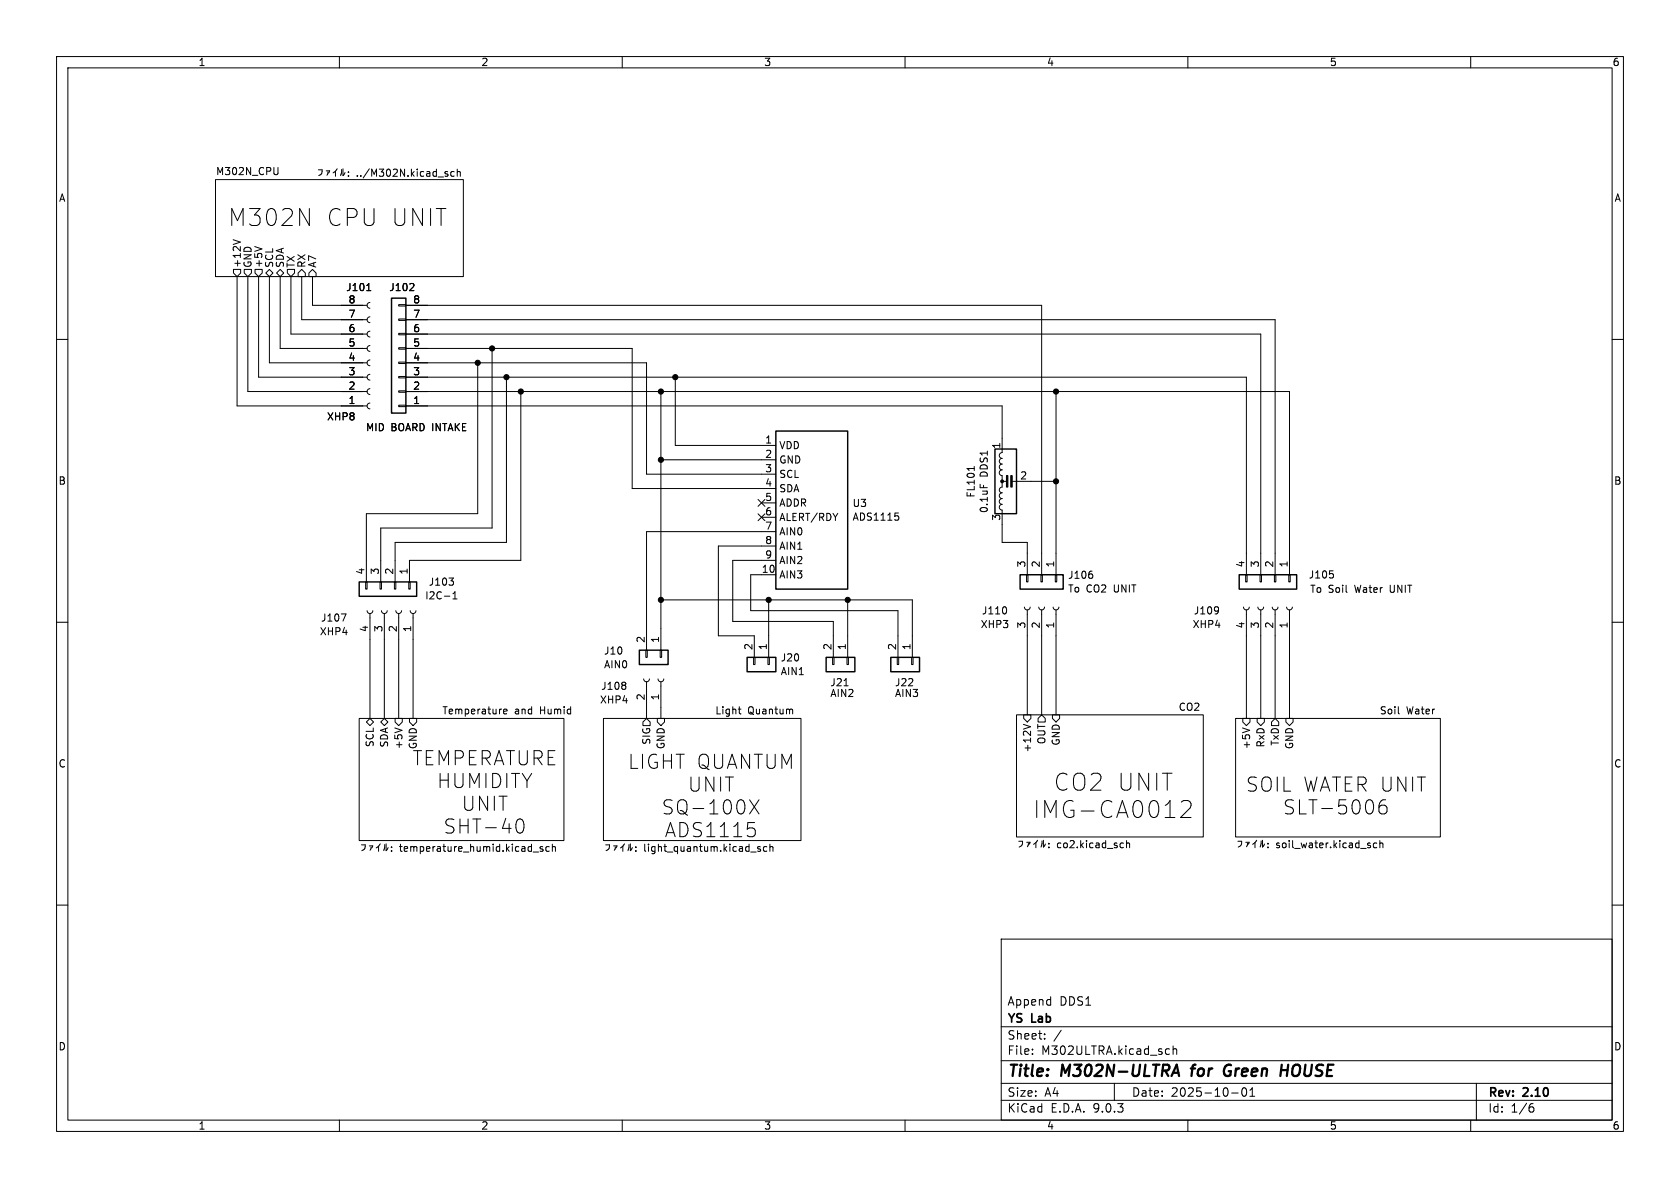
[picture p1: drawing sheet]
<svg xmlns="http://www.w3.org/2000/svg" width="297mm" height="210mm" viewBox="0 0 297 210" stroke-linecap="round" stroke-linejoin="round" font-family="sans-serif">
<g fill="none" stroke="#000" stroke-width=".18">
<path d="M10 10h277v190h-277zM12 12h273v186h-273zM60 10v2M110 10v2M160 10v2M210 10v2M260 10v2M38.1 31.8h43.8v17.1h-43.8zM49.1 29.6v1l-.2 .3M56.3 30h.6a.82 .82 0 0 1-.6 1M57.7 30.2h.6l-.2 .4M58 30.4l-.2 .6"/>
<path d="M59.3 30.3v.9M59.3 30.3l-.4 .3M59.6 29.8l-.3 .5M60.4 30l-.2 1M60.6 29.8v1.2l.4-.5M61.6 31v.2M61.6 30.4v.1M78.8 30.7l.3 .1 .1 .2-.2 .2h-.2M78.8 30.3l.3 .1M80.3 30.4l-.4-.1-.2 .3 .1 .5h.5M80.8 30.4l.2-.1 .3 .1 .1 .8M80.8 29.9v1.3"/>
<path d="M41.2 42.4l1.3 .4M41.3 47.6h1.2v.7l-.6 .6-.6-.6zM41.9 48.9v22.9h23M43.2 47.6h1.2v.7l-.6 .6-.6-.6zM43.8 48.9v20.3h21.1M45 43.6l1.3 .4M45.1 47.6h1.3v.7l-.7 .6-.6-.6zM45.7 48.9v17.8h19.2M47 48.3l.6-.7 .7 .7-.7 .6zM47.6 48.9v15.2h17.3M48.9 48.3l.6-.7 .7 .7-.7 .6zM49.5 48.9v12.7h15.4"/>
<path d="M50.8 47.6h1.3v.7l-.7 .6-.6-.6zM51.4 48.9v10.2h13.5M52.7 48.3l.6-.7 .7 .7v.6h-1.3zM53.3 48.9v7.6h11.6M55.2 47.6l.7 .7v.6h-1.3v-.6zM55.2 48.9v5.1h9.7M64.8 51.4h.8M65.4 58.5l-.4 .2-.1 .4 .2 .3 .3 .2M65.4 56l-.4 .2-.1 .3 .2 .4 .3 .1M65.4 53.5l-.4 .1-.1 .4 .2 .3 .3 .2M70.5 58.9h1.3v.3h-1.3zM70.5 56.4h1.3v.2h-1.3z"/>
<path d="M70.5 53.8h1.3v.3h-1.3zM71.8 54h112.3v47.6M71.8 59.1h151.1v42.5M71.8 56.5h153.6v45.1M73.1 50.2l.1 .2-.1 .3-.7 .7h.8M10 60h2M65.4 71.2l-.4 .2-.1 .4 .2 .3 .3 .2M65.4 68.7l-.4 .2-.1 .3 .2 .4 .3 .1M65.4 66.2l-.4 .1-.1 .4 .2 .3 .3 .2M65.4 63.6l-.4 .2-.1 .3 .2 .4 .3 .2M65.4 61.1l-.4 .1-.1 .4 .2 .4 .3 .1M70.5 71.6h1.3v.3h-1.3z"/>
<path d="M70.5 69.1h1.3v.2h-1.3zM70.5 66.5h1.3v.3h-1.3zM70.5 64h1.3v.3h-1.3zM70.5 61.5h1.3v.2h-1.3zM71.8 71.8h105.4v8.2l-.4 .2-.1 .3 .1 .4 .4 .1-.3 .1-.2 .3 .1 .4 .4 .2-.4 .2-.1 .4 .1 .3 .4 .2-.4 .1-.1 .4 .1 .3 .4 .2v2l-.4 .2-.1 .3 .1 .4 .4 .1-.4 .2-.1 .3 .1 .4 .4 .1-.4 .2-.1 .4 .1 .3 .4 .2-.4 .1-.1 .4 .1 .3 .4 .2v5.7h4.4v5.7M71.8 64.1h42.5v19.7h22.9M71.8 61.6h40v24.8h25.4M71.8 69.2h156.2v32.4M71.8 66.7h148.5v34.9M84.5 64.1v26.7h-19.7v12.1M87 61.6v31.7h-19.7v9.6M89.5 66.7v29.2h-19.7v7"/>
<path d="M92.1 69.2v29.9h-19.7v3.8M116.8 69.2v45.7M119.4 66.7v12h17.8M186.7 69.2v32.4M285 60h2M116.8 81.3h20.4M134 90.8l1.2 1.2M134 88.3l1.2 1.2M134.6 88.9h2.6M134.6 91.4h2.6M135.2 90.8l-1.2 1.2M135.2 88.3l-1.2 1.2"/>
<path d="M137.2 94h-22.9v20.9M137.2 96.5h-10.2v15.9h6.3v3.8M137.2 99.1h-7.7v10.8h17.8v6.3M158.2 90.7h.6M158.7 91.2l.2 .2v.3l-.2 .3M172.2 82.5v.7M173.3 85.6v.6M177.2 85.1h.7M178.9 85.1h7.8M10 110h2M60.3 108.5h.9l-.6 1.3M64.6 102.9h.3v1.2h-.3z"/>
<path d="M64.9 108l.1 .3 .4 .2 .4-.2 .1-.3M65.4 108.5v18.5M67.2 102.9h.2v1.2h-.2zM67.4 108l.2 .3 .3 .2 .4-.2 .2-.3M67.9 108.5v18.5M69.7 102.9h.3v1.2h-.3zM70 108l.1 .3 .4 .2 .3-.2 .2-.3M70.5 108.5v18.5M72.3 102.9h.2v1.2h-.2zM72.5 108l.2 .3 .3 .2 .4-.2 .1-.3M73 108.5v18.5M79.4 102.2h.8l-.5 .5"/>
<path d="M80 102.7l.2 .2-.2 .5M80.1 105.9h.7M80.1 105l.3-.4v1.3M114.2 114.9h.2v1.3h-.2zM116.7 114.9h.3v1.3h-.3zM116.8 106h44.5v10.2M133.2 116.2h.3v1.3h-.3zM135.8 116.2h.2v1.3h-.2zM135.9 106v10.2M137.2 101.6h-4.5v6.4h26v8.2M147.2 116.2h.2v1.3h-.2zM149.7 116.2h.3v1.3h-.3z"/>
<path d="M149.9 106v10.2M158.6 116.2h.3v1.3h-.3zM161.2 116.2h.2v1.3h-.2zM177.8 107.4l.2 .3-.2 .7M181.1 107.3l.2 .4 .3 .1 .4-.1 .1-.4M181.5 101.6h.2v1.3h-.2zM181.6 107.8v18.6M183.6 107.3l.2 .4 .4 .1 .3-.1 .2-.4M184 101.6h.3v1.3h-.3zM184.1 107.8v18.6M186.2 107.3l.1 .4 .4 .1 .4-.1 .1-.4M186.6 101.6h.2v1.3h-.2z"/>
<path d="M186.7 107.8v18.6M193.1 101.5l.1 .2-.1 .5M215.3 107.3l.1 .1a1.07 1.07 0 0 1-.2 1M215.4 107.8l-.1 .2M219.8 107.3l.2 .4 .3 .1 .4-.1 .2-.4M220.2 101.6h.3v1.3h-.3zM220.3 107.8v19.2M222.4 107.3l.1 .4 .4 .1 .3-.1 .2-.4M222.8 101.6h.2v1.3h-.2zM222.9 107.8v19.2M224.9 107.3l.2 .4 .3 .1 .4-.1 .1-.4M225.3 101.6h.3v1.3h-.3z"/>
<path d="M225.4 107.8v19.2M227.5 107.3l.1 .4 .4 .1 .3-.1 .2-.4M227.8 101.6h.3v1.3h-.3zM228 107.8v19.2M235.1 100.9h.6M235.6 101.5l.1 .1-.1 .5M285 110h2M63.5 127h36.2v21.6h-36.2zM64.8 127.6l.6-.6 .6 .6-.6 .7zM67.3 127.6l.6-.6 .7 .6-.7 .7zM69.8 128.7l1.3 .4M69.8 127h1.3v.6l-.6 .7-.7-.7z"/>
<path d="M72.4 127h1.3v.6l-.7 .7-.6-.7zM89 125.8l.6-.1v-.3h-.4l-.2 .1 .1 .6h.5M106.7 127h34.9v21.6h-34.9zM110.5 120.7l.1 .1-.1 .3M110.5 121.2l.1 .2-.1 .4M113.7 127.6l.6-.6 .6 .6v.7h-1.2zM113.8 120l.1 .4 .4 .1 .4-.1 .1-.4M114.3 120.5v6.5M116.2 127h1.3v.6l-.7 .7-.6-.7zM116.3 120l.2 .4 .3 .1 .4-.1 .1-.4M116.8 120.5v6.5M130.5 125.4h.5"/>
<path d="M130.8 126.1l.2 .1M140 125.4l.1 .1v.7M149.2 121.2h.7M179.7 126.4h33v21.6h-33zM180.9 128l1.3 .5M181 126.4h1.2v.6l-.6 .6-.6-.6zM183.5 127l.6-.6 .7 .6v.6h-1.3zM186.1 126.4h1.2v.6l-.6 .6-.6-.6zM218.4 127h36.2v21h-36.2zM219.7 128.7l1.2 .4M219.7 127h1.3v.6l-.7 .7-.6-.7zM222.2 127h1.3v.6l-.6 .7-.7-.7z"/>
<path d="M225.4 127l.7 .6v.7h-1.3v-.7zM227.3 127h1.3v.6l-.6 .7-.7-.7zM247.3 126.1l.1 .1M63.9 149.3h.7a.82 .82 0 0 1-.6 1.1M65.3 149.5h.6l-.2 .4M65.6 149.7l-.2 .6M66.9 149.6v.9M66.9 149.6l-.4 .3M67.2 149.2l-.3 .4M68 149.3l-.2 1.1M68.3 149.2v1.2l.3-.6M69.2 150.4v.1"/>
<path d="M69.2 149.7v.1M91.4 145a.6 .6 0 0 1 .7-.2 .6 .6 0 0 1 .4 .4 1.47 1.47 0 0 1-.5 2.1h-.2l-.4-.3M94.3 150.6h.9M96 149.7h-.3l-.2 .1v.2l.5 .1v.3h-.5M97.1 149.7h-.4l-.2 .2 .1 .5h.5M97.6 149.8l.2-.1h.3l.1 .8M97.6 149.2v1.3M107.1 149.3h.6a.82 .82 0 0 1-.6 1.1M108.5 149.5h.6l-.2 .4M108.8 149.7l-.2 .6M110.1 149.6v.9M110.1 149.6l-.4 .3"/>
<path d="M110.4 149.2l-.3 .4M111.2 149.3l-.2 1.1M111.4 149.2v1.2l.4-.6M112.4 150.4v.1M112.4 149.7v.1M132.5 141.4l1.7 2.5M133.4 146.6l.1 .2-.1 .9M134.2 141.4l-1.7 2.5M134.4 149.7h-.3l-.2 .1 .1 .2 .4 .1v.3h-.5M135.6 149.7h-.4l-.2 .2 .1 .5h.5M136.1 149.8l.2-.1h.3l.1 .8M136.1 149.2v1.3"/>
<path d="M180.1 148.7h.7a.82 .82 0 0 1-.6 1M181.5 148.9h.6l-.2 .4M181.8 149.1l-.2 .6M183.1 149v.9M183.1 149l-.4 .3M183.4 148.5l-.3 .5M184.2 148.7l-.2 1M184.5 148.5v1.2l.3-.5M185.4 149.7v.2M185.4 149.1v.1M198.5 149l.1 .1M198.6 149.8l-.1 .1"/>
<path d="M199.2 149.1l.1-.1 .3 .1 .1 .8M199.2 148.6v1.3M208.8 141.8l.5-.3h.7a.81 .81 0 0 1 .4 1.3l-1.7 1.7h1.9M218.8 148.7h.7a.82 .82 0 0 1-.6 1M220.2 148.9h.6l-.1 .4M220.5 149.1l-.1 .6M221.9 149v.9M221.9 149l-.5 .3M222.2 148.5l-.3 .5M223 148.7l-.2 1M223.2 148.5v1.2l.4-.5M224.2 149.7v.2"/>
<path d="M224.2 149.1v.1M243.4 149.1l-.4-.1-.2 .3 .1 .5h.5M243.9 149.1l.2-.1 .3 .1 .1 .8M243.9 148.6v1.3M244.5 141.4a1.65 1.65 0 0 0-.6 2.2l.4 .3 .7-.1 .2-.4v-.6l-.5-.5-.7 .2-.2 .3M10 160h2M177 166h108v32h-108zM285 160h2M60 198v2M110 198v2M160 198v2M177 194.5h108"/>
<path d="M177 191.5h108M177 187.5h108M177 181.5h108M182.5 186.3v.1M182.5 185.5v.1M184.7 183.6v.1M184.7 182.8v.1M187.6 182.1l-1.3 2M197 191.5v3M206.6 185.4l.1 .1M206.7 186.3l-.1 .1M207.4 184.9v1.5"/>
<path d="M207.4 185.5l.2-.1 .4 .1v.9M210 198v2M217.7 193.2h1.2M219.7 192.4l.2-.1a.81 .81 0 0 1 .6 .6 .81 .81 0 0 1-.3 .8l-.2 .1a.81 .81 0 0 1-.3-1.4zM221 193.8h.8M221 192.7l.4-.4v1.5M260 198v2M261 191.5v6.5M270.6 195.7h.4l.2 .3-.1 .5-.5 .1M271 195.1l-.4 .1"/>
</g>
<path d="M207.1 190.2l.9-2 .4 2M207.4 189.6h.9M210.5 188.9h.8M210.8 188.5l-.2 1.7M216.4 189.7a.63 .63 0 0 0 1 .4M217.2 189.4h.4M217.5 188.2a.91 .91 0 0 0-1.1 .9M226.5 189.2h1.1M227.7 188.2l-.2 2" fill="none" stroke="#000" stroke-width=".4"/>
<path d="M69.2 52.7h2.6v20.3h-2.6zM137.2 76.2h12.7v27.9h-12.7zM175.9 79.4h3.8v11.4h-3.8zM63.5 102.9h10.2v2.5h-10.2zM113 114.9h5.1v2.6h-5.1zM132.1 116.2h5.1v2.5h-5.1zM146 116.2h5.1v2.5h-5.1zM157.5 116.2h5.1v2.5h-5.1zM180.3 101.6h7.7v2.5h-7.7zM219.1 101.6h10.1v2.5h-10.1z" fill="none" stroke="#000" stroke-width=".25"/>
<g fill="#000" stroke="#000" stroke-width=".18">
<path d="M177.9 84.1h.3v2h-.3zM178.7 84.1h.2v2h-.2z"/>
<circle cx="84.5" cy="64.1" r=".46"/>
<circle cx="87" cy="61.6" r=".46"/>
<circle cx="89.5" cy="66.7" r=".46"/>
<circle cx="92.1" cy="69.2" r=".46"/>
<circle cx="116.8" cy="69.2" r=".46"/>
<circle cx="119.4" cy="66.7" r=".46"/>
<circle cx="186.7" cy="69.2" r=".46"/>
<circle cx="116.8" cy="81.3" r=".46"/>
<circle cx="177.2" cy="85.1" r=".25"/>
<circle cx="186.7" cy="85.1" r=".46"/>
<circle cx="116.8" cy="106" r=".46"/>
<circle cx="135.9" cy="106" r=".46"/>
<circle cx="149.9" cy="106" r=".46"/>
</g>
<g font-size="4.2">
<text x="40.3" y="40.2">M302N</text>
<text x="57.6" y="40.2">CPU UNIT</text>
<text x="186.3" y="140">CO2 UNIT</text>
<text x="182.6" y="144.9">IMG-CA0012</text>
</g>
<g font-size="3.5">
<text x="72.9" y="135.5">TEMPERATURE</text>
<text x="111" y="136.2">LIGHT QUANTUM</text>
<text x="77.2" y="139.6">HUMIDITY</text>
<text x="81.6" y="143.6">UNIT</text>
<text x="121.6" y="140.2">UNIT</text>
<text x="220.2" y="140.2">SOIL WATER UNIT</text>
<text x="78.4" y="147.6">SHT-40</text>
<text x="116.9" y="144.2">SQ-100X</text>
<text x="117.5" y="148.2">ADS1115</text>
<text x="226.8" y="144.2">SLT-5006</text>
</g>
<g font-size="2.8">
<text x="178" y="190.9">Title:</text>
<text x="187.7" y="190.9">M302N-ULTRA</text>
<text x="211.5" y="190.9">for</text>
<text x="218" y="190.9">Green</text>
<text x="228.8" y="190.9">HOUSE</text>
</g>
<g font-size="2.1">
<text x="178" y="178">Append</text>
<text x="187.3" y="178">DDS1</text>
<text x="178" y="184">Sheet:</text>
<text x="178" y="181.2">YS</text>
<text x="182.5" y="181.2">Lab</text>
<text x="178" y="186.7">File:</text>
<text x="184.1" y="186.7">M302ULTRA.kicad_sch</text>
<text x="178" y="196.9">KiCad</text>
<text x="178" y="194.1">Size:</text>
<text x="184.7" y="194.1">A4</text>
<text x="185.7" y="196.9">E.D.A.</text>
<text x="193.3" y="196.9">9.0.3</text>
<text x="200" y="194.1">Date:</text>
<text x="207" y="194.1">2025-10-01</text>
<text x="263" y="194.3">Rev:</text>
<text x="263" y="196.9">Id:</text>
<text x="267.1" y="196.9">1/6</text>
<text x="269.4" y="194.3">2.10</text>
</g>
<g font-size="1.8">
<text x="35" y="11.9">1</text>
<text x="85" y="11.9">2</text>
<text x="135" y="11.9">3</text>
<text x="185" y="11.9">4</text>
<text x="235" y="11.9">5</text>
<text x="285" y="11.9">6</text>
<text x="10.3" y="35.9">A</text>
<text x="38.1" y="31">M302N_CPU</text>
<text x="63" y="31.6">../M302N.kicad_sch</text>
<text x="285.3" y="35.9">A</text>
<text x="42.8" y="47.4" transform="rotate(-90 42.8 47.4)">+12V</text>
<text x="44.7" y="47.4" transform="rotate(-90 44.7 47.4)">GND</text>
<text x="46.6" y="47.4" transform="rotate(-90 46.6 47.4)">+5V</text>
<text x="48.5" y="47.4" transform="rotate(-90 48.5 47.4)">SCL</text>
<text x="50.4" y="47.4" transform="rotate(-90 50.4 47.4)">SDA</text>
<text x="52.3" y="47.4" transform="rotate(-90 52.3 47.4)">TX</text>
<text x="54.2" y="47.4" transform="rotate(-90 54.2 47.4)">RX</text>
<text x="56.1" y="47.4" transform="rotate(-90 56.1 47.4)">A7</text>
<text x="61.1" y="51.7">J101</text>
<text x="61.5" y="53.7">8</text>
<text x="68.7" y="51.7">J102</text>
<text x="73" y="53.7">8</text>
<text x="61.5" y="58.8">6</text>
<text x="61.5" y="56.3">7</text>
<text x="73" y="58.8">6</text>
<text x="73" y="56.3">7</text>
<text x="61.5" y="63.9">4</text>
<text x="61.5" y="61.3">5</text>
<text x="73" y="63.9">4</text>
<text x="73" y="61.3">5</text>
<text x="61.5" y="71.5">1</text>
<text x="61.5" y="69">2</text>
<text x="61.5" y="66.4">3</text>
<text x="73" y="71.5">1</text>
<text x="73" y="69">2</text>
<text x="73" y="66.4">3</text>
<text x="57.7" y="74.5">XHP8</text>
<text x="64.6" y="76.4">MID</text>
<text x="69.1" y="76.4">BOARD INTAKE</text>
<text x="135.2" y="78.5">1</text>
<text x="135.2" y="81">2</text>
<text x="135.2" y="83.6">3</text>
<text x="137.7" y="79.6">VDD</text>
<text x="137.7" y="82.1">GND</text>
<text x="176.9" y="79.4" transform="rotate(-90 176.9 79.4)">1</text>
<text x="10.3" y="85.9">B</text>
<text x="135.2" y="86.1">4</text>
<text x="135.2" y="88.6">5</text>
<text x="137.7" y="84.7">SCL</text>
<text x="137.7" y="87.2">SDA</text>
<text x="137.7" y="89.8">ADDR</text>
<text x="150.6" y="89.8">U3</text>
<text x="172.5" y="88.1" transform="rotate(-90 172.5 88.1)">FL101</text>
<text x="174.8" y="84.4" transform="rotate(-90 174.8 84.4)">DDS1</text>
<text x="180.3" y="84.8">2</text>
<text x="285.3" y="85.9">B</text>
<text x="135.2" y="91.2">6</text>
<text x="135.2" y="93.7">7</text>
<text x="137.7" y="92.3">ALERT/RDY</text>
<text x="137.7" y="94.8">AIN0</text>
<text x="150.6" y="92.2">ADS1115</text>
<text x="174.8" y="90.8" transform="rotate(-90 174.8 90.8)">0.1uF</text>
<text x="176.9" y="92.1" transform="rotate(-90 176.9 92.1)">3</text>
<text x="64.5" y="101.7" transform="rotate(-90 64.5 101.7)">4</text>
<text x="67.1" y="101.7" transform="rotate(-90 67.1 101.7)">3</text>
<text x="69.6" y="101.7" transform="rotate(-90 69.6 101.7)">2</text>
<text x="72.1" y="101.7" transform="rotate(-90 72.1 101.7)">1</text>
<text x="134.6" y="101.3">10</text>
<text x="135.2" y="96.3">8</text>
<text x="135.2" y="98.8">9</text>
<text x="137.7" y="97.4">AIN1</text>
<text x="137.7" y="99.9">AIN2</text>
<text x="181.4" y="100.4" transform="rotate(-90 181.4 100.4)">3</text>
<text x="183.9" y="100.4" transform="rotate(-90 183.9 100.4)">2</text>
<text x="186.4" y="100.4" transform="rotate(-90 186.4 100.4)">1</text>
<text x="220.1" y="100.4" transform="rotate(-90 220.1 100.4)">4</text>
<text x="222.6" y="100.4" transform="rotate(-90 222.6 100.4)">3</text>
<text x="225.2" y="100.4" transform="rotate(-90 225.2 100.4)">2</text>
<text x="227.7" y="100.4" transform="rotate(-90 227.7 100.4)">1</text>
<text x="75.1" y="106.2">I2C-1</text>
<text x="75.7" y="103.7">J103</text>
<text x="137.7" y="102.5">AIN3</text>
<text x="188.7" y="102.5">J106</text>
<text x="188.7" y="104.9">To CO2</text>
<text x="197" y="104.9">UNIT</text>
<text x="231.3" y="102.5">J105</text>
<text x="231.5" y="105">To Soil</text>
<text x="239.6" y="105">Water</text>
<text x="246" y="105">UNIT</text>
<text x="56.4" y="112.5">XHP4</text>
<text x="56.7" y="110.1">J107</text>
<text x="65.2" y="111.8" transform="rotate(-90 65.2 111.8)">4</text>
<text x="67.7" y="111.8" transform="rotate(-90 67.7 111.8)">3</text>
<text x="70.2" y="111.8" transform="rotate(-90 70.2 111.8)">2</text>
<text x="72.8" y="111.8" transform="rotate(-90 72.8 111.8)">1</text>
<text x="114" y="113.7" transform="rotate(-90 114 113.7)">2</text>
<text x="116.6" y="113.7" transform="rotate(-90 116.6 113.7)">1</text>
<text x="173.3" y="111.2">XHP3</text>
<text x="173.5" y="108.8">J110</text>
<text x="181.4" y="111.2" transform="rotate(-90 181.4 111.2)">3</text>
<text x="183.9" y="111.2" transform="rotate(-90 183.9 111.2)">2</text>
<text x="186.4" y="111.2" transform="rotate(-90 186.4 111.2)">1</text>
<text x="210.7" y="111.2">XHP4</text>
<text x="211" y="108.8">J109</text>
<text x="220.1" y="111.2" transform="rotate(-90 220.1 111.2)">4</text>
<text x="222.6" y="111.2" transform="rotate(-90 222.6 111.2)">3</text>
<text x="225.2" y="111.2" transform="rotate(-90 225.2 111.2)">2</text>
<text x="227.7" y="111.2" transform="rotate(-90 227.7 111.2)">1</text>
<text x="106.7" y="115.9">J10</text>
<text x="106.7" y="118.3">AIN0</text>
<text x="133.1" y="115" transform="rotate(-90 133.1 115)">2</text>
<text x="135.6" y="115" transform="rotate(-90 135.6 115)">1</text>
<text x="137.9" y="117.1">J20</text>
<text x="137.9" y="119.6">AIN1</text>
<text x="147.1" y="115" transform="rotate(-90 147.1 115)">2</text>
<text x="149.6" y="115" transform="rotate(-90 149.6 115)">1</text>
<text x="158.5" y="115" transform="rotate(-90 158.5 115)">2</text>
<text x="161" y="115" transform="rotate(-90 161 115)">1</text>
<text x="106" y="124.6">XHP4</text>
<text x="106.2" y="122.1">J108</text>
<text x="114" y="123.9" transform="rotate(-90 114 123.9)">2</text>
<text x="116.6" y="123.9" transform="rotate(-90 116.6 123.9)">1</text>
<text x="146.7" y="121.5">J21</text>
<text x="146.7" y="123.4">AIN2</text>
<text x="158.1" y="121.5">J22</text>
<text x="158.1" y="123.4">AIN3</text>
<text x="208.3" y="125.7">CO2</text>
<text x="78.1" y="126.4">Temperature</text>
<text x="90.9" y="126.4">and</text>
<text x="95.6" y="126.4">Humid</text>
<text x="115.2" y="131.7" transform="rotate(-90 115.2 131.7)">SIG</text>
<text x="126.4" y="126.4">Light</text>
<text x="132.2" y="126.4">Quantum</text>
<text x="185" y="131.7" transform="rotate(-90 185 131.7)">OUT</text>
<text x="187.6" y="131.9" transform="rotate(-90 187.6 131.9)">GND</text>
<text x="226.3" y="131.9" transform="rotate(-90 226.3 131.9)">TxD</text>
<text x="243.8" y="126.4">Soil</text>
<text x="248.6" y="126.4">Water</text>
<text x="10.3" y="135.9">C</text>
<text x="66.3" y="132.2" transform="rotate(-90 66.3 132.2)">SCL</text>
<text x="68.8" y="132.2" transform="rotate(-90 68.8 132.2)">SDA</text>
<text x="71.3" y="132.5" transform="rotate(-90 71.3 132.5)">+5V</text>
<text x="73.9" y="132.5" transform="rotate(-90 73.9 132.5)">GND</text>
<text x="117.7" y="132.5" transform="rotate(-90 117.7 132.5)">GND</text>
<text x="182.5" y="133.1" transform="rotate(-90 182.5 133.1)">+12V</text>
<text x="221.2" y="132.5" transform="rotate(-90 221.2 132.5)">+5V</text>
<text x="223.7" y="132.2" transform="rotate(-90 223.7 132.2)">RxD</text>
<text x="228.8" y="132.5" transform="rotate(-90 228.8 132.5)">GND</text>
<text x="285.3" y="135.9">C</text>
<text x="70.6" y="150.9">temperature_humid.kicad_sch</text>
<text x="113.8" y="150.9">light_quantum.kicad_sch</text>
<text x="186.8" y="150.3">co2.kicad_sch</text>
<text x="225.5" y="150.3">soil_water.kicad_sch</text>
<text x="10.3" y="185.9">D</text>
<text x="285.3" y="185.9">D</text>
<text x="35" y="199.9">1</text>
<text x="85" y="199.9">2</text>
<text x="135" y="199.9">3</text>
<text x="185" y="199.9">4</text>
<text x="235" y="199.9">5</text>
<text x="285" y="199.9">6</text>
</g>
</svg>
